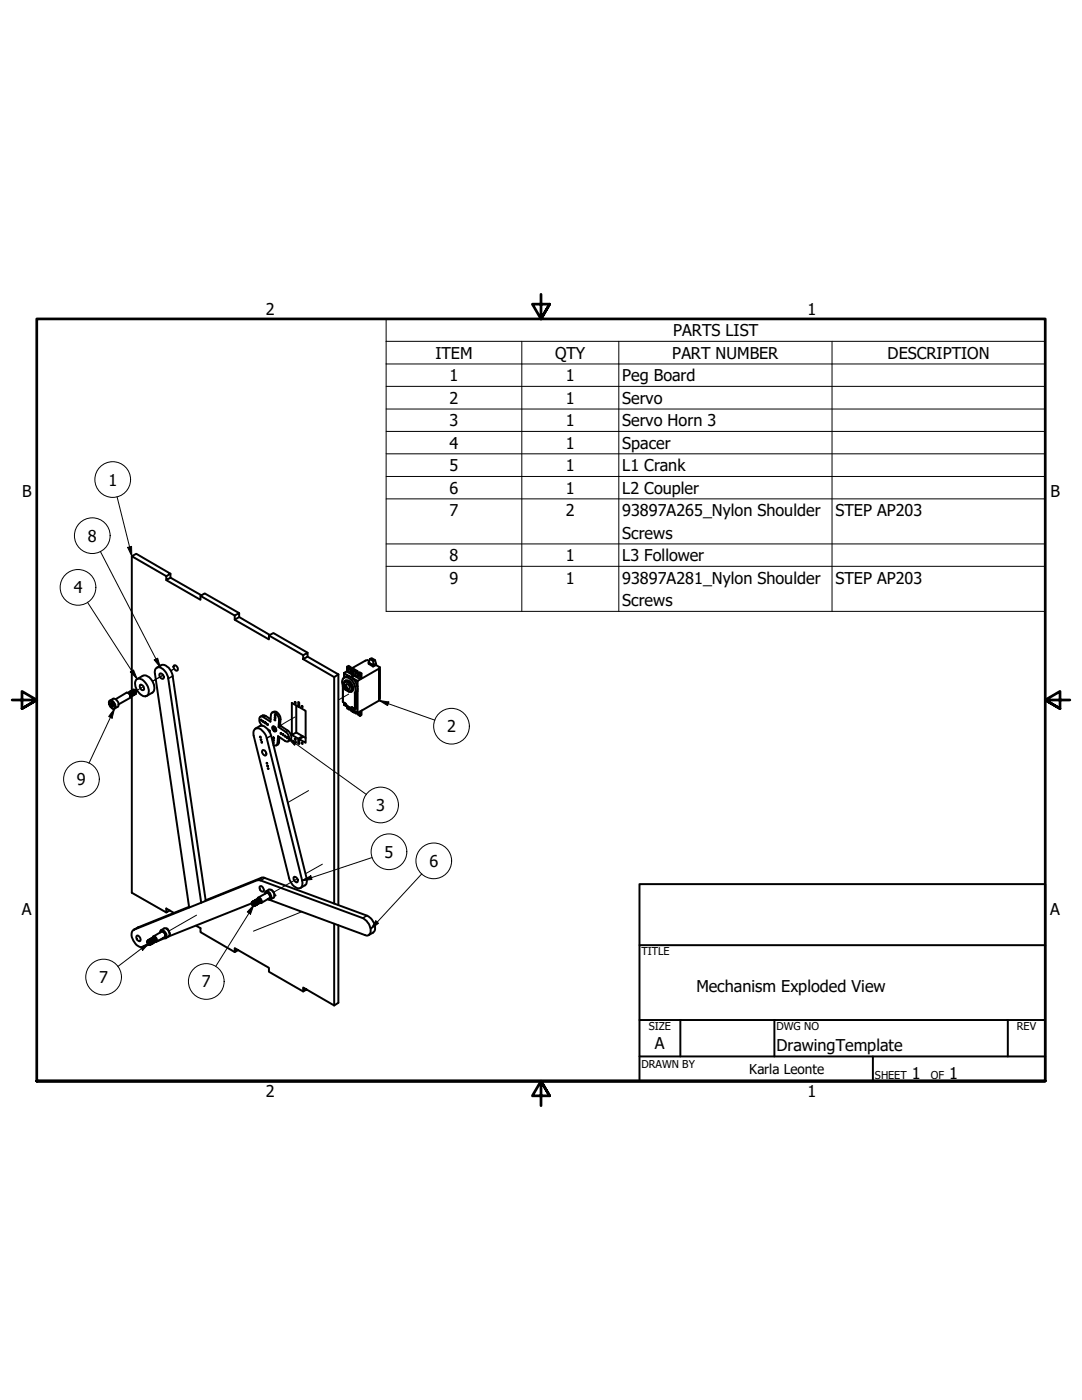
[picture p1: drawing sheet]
<svg xmlns="http://www.w3.org/2000/svg" width="216mm" height="279mm" viewBox="0 0 216 279" stroke-linecap="round" stroke-linejoin="round" font-family="sans-serif">
<!-- layer: Tweak Trail (ANSI) -->
<path d="M28.7 137l-1.6 .9M32.5 134.7l-2.1 1.3M34.7 133.5l-.6 .4 .4-.2M69.6 138.5l-2.1 1.2M58.9 143.1l-2.9 1.7M61.6 157.8l-4.2 2.4M59.3 175.4l-4.7 2.7M64.3 172.5l-3.4 1.9M39.2 182.6l-5.5 3.2M60.2 181.9l-9.6 3.9" fill="none" stroke="#000" stroke-width=".2"/>
<!-- layer: Visible (ANSI) -->
<g fill="none" stroke="#000" stroke-width=".39">
<path d="M26.3 111l.9-.5 6.8 4-.8 .5zM26.3 111v26.8M33.2 115v.8l.8-.5 6.2 3.5M33.2 115.8l6.8 3.9v-.8l.8-.5 6.9 4M34 114.5v.8M40 118.9l6.8 3.9 .9-.4v.7M21.8 139.9a.95 .95 0 0 1 1 .5 .95 .95 0 0 1 0 1 1.08 1.08 0 0 1-1-1.5zM21.9 139.8l.7-.3a1.07 1.07 0 0 1 .9 1.6l-.6 .3M23.1 139.6l2.2-1.4a.77 .77 0 0 1 .6 1.1l-2.3 1.3M25.6 138.3l.4 .4v.3M25.7 138.3a.37 .37 0 0 1 .4 .1 .37 .37 0 0 1 0 .5M25.7 138.3a.45 .45 0 0 1 .6-.1 .45 .45 0 0 1 .1 .6l-.1 .1v39.3l6.9 3.9"/>
<path d="M25.7 138.3a.38 .38 0 0 1 .5 .1 .38 .38 0 0 1-.1 .6l-.1-.1M25.8 138.1a.52 .52 0 0 1 .5 .2 .52 .52 0 0 1 0 .6M25.9 138.1a.47 .47 0 0 1 .6 .1 .47 .47 0 0 1-.1 .6M26 138a.5 .5 0 0 1 .5 .2 .5 .5 0 0 1 0 .6M26.1 138a.47 .47 0 0 1 .5 .1 .47 .47 0 0 1 0 .6M26.1 138.9l.1-.1-.2 .1M26.1 138.3l.2 .3M26.1 137.9a.52 .52 0 0 1 .5 .2 .52 .52 0 0 1 0 .6M26.1 138.9h-.1M26.2 138.8l-.1 .1M26.2 137.9a.48 .48 0 0 1 .5 .1 .48 .48 0 0 1 0 .6M26.3 138.2l.1 .3"/>
<path d="M26.3 137.8h.1M26.3 137.8a.52 .52 0 0 1 .5 .3 .52 .52 0 0 1 0 .5M26.3 137.8a.47 .47 0 0 1 .6 .2 .47 .47 0 0 1 0 .6M26.4 137.8a.51 .51 0 0 1 .5 .7M26.4 138.2l.2 .2M26.5 137.7l.2-.1 .3 .2-.5-.1M26.5 138.1l.2 .2M26.7 138l.2 .3M26.8 137.7l.3 .5M26.8 137.9l.2 .3M26.9 137.7l.2 .4zM26.9 137.8l.1 .1"/>
<path d="M27 137.8l.1 .4-.1 .2M27.2 135.6a1.44 1.44 0 0 1 1.9 .8 1.86 1.86 0 0 1 .2 2.5 1.82 1.82 0 0 1-2.1-1.5l-.3-1zM27.4 135.5l1.1-.6a1.99 1.99 0 0 1 2.2 1.8v1.2l-.3 .3-1.1 .7M28 136.7a.63 .63 0 0 1 .6 .3 .63 .63 0 0 1 0 .7 .78 .78 0 0 1-.6-1zM31.3 133.3l.8-.5a1.82 1.82 0 0 1 2.2 1.4l6.7 45.5M31.9 134.4a.69 .69 0 0 1 .7 .4 .69 .69 0 0 1-.1 .7 .69 .69 0 0 1-.6-.4 .69 .69 0 0 1 0-.7zM34.8 132.8a.66 .66 0 0 1 .6 .3 .66 .66 0 0 1-.1 .8 .75 .75 0 0 1-.5-1.1zM46.8 122.8v.9l.9-.6 6.2 3.6M46.8 123.7l6.9 3.9v-.8l.8-.5 6.9 4M53.7 126.8l6.8 4M60.5 130.8l.9-.5v.8l-.9 .4zM60.5 131.5l6.2 3.6 .8-.5"/>
<path d="M61.4 131.1l6.1 3.5M66.7 135.1v45.2M67.5 134.6v46M68.4 136.9a1.32 1.32 0 0 1 .9-2 2.51 2.51 0 0 1 1.9 3.2v3.2l-.3 .2-.1-.1M68.4 136.9v3.2l.5 .3M68.4 136.9h.1M68.6 136.9a.51 .51 0 0 1 .6 .2 .51 .51 0 0 1-.1 .6l-.4-.2zM68.6 136.8a.75 .75 0 0 1 .4-1 .75 .75 0 0 1 1 .4 1.35 1.35 0 0 1 .2 1.8 .78 .78 0 0 1-1-.3M68.6 136.8a.54 .54 0 0 1 .2-.7 .54 .54 0 0 1 .8 .2 1.21 1.21 0 0 1 .3 1.6l-.3 .1-.4-.3M68.6 134.3v.9M68.7 136.8l.4-.2a.63 .63 0 0 1 .6 .9l-.5 .2M68.8 136.1a1.19 1.19 0 0 1 1.2 .6 1.19 1.19 0 0 1-.1 1.2"/>
<path d="M68.9 137.1l.1 .3-.2-.1zM69.2 134l-.6 .3v.1M69.2 133.1l.4-.2 .4 .3M69.7 133.5a.43 .43 0 0 0-.1 .5 .43 .43 0 0 0 .5 .2l-.1-.6 .5 .2M69.7 133.5v-.2l-.5-.2v.9l1.1 .6M69.7 133.3l.3-.1v.2l-.3 .1M69.9 133.4v.2l.2 .4M70 133.6l.4-.2 1 .6-.3 .1M70.3 134.1v.7h.3M70.4 134.2v.7M70.5 133.8l.1 .1-.2 .3-.1-.1zM71.1 134.3a.43 .43 0 0 0-.1 .5 .43 .43 0 0 0 .5 .2l-.1-.7 .4 .3v.9"/>
<path d="M71.1 134.3v-.2l-.5-.2v.9M71.2 138.1l-.4 .2M71.3 134.1v.5l.2 .2M71.4 134v.1l-.3 .2M71.4 134.3l.3-.2 .4 .3-.3 .2M72.1 134.4v.9l-.3 .2-1.2-.7M73.7 131.9l-.4-.2-.4 .1-3 1.8M73.8 131.5l.4-.2 .6 .4-.3 .2zM73.8 131.5l-.2 .7 .8 .6 .6-.3-.2-.8M74.5 131.9l-.1 .9 .6-.3v.2M75 132.7l-.6 .3-.8-.5v-.3l.8 .6v.2M75 132.7l.8 .5"/>
<path d="M75.7 139.8l-4.3 2.5-.1-.1M75.7 133.4l-4.4 2.5M75.8 133.2l-.1 6.6v-6.4M75.8 133.2l-.1 .2M21.7 140.3a.46 .46 0 0 1 .4-.5 .46 .46 0 0 1 .5 .2 .83 .83 0 0 1 .1 1.5l-.3-.1M22.4 140.3h-.2l.2 .1M22.4 140.4l.2 .4-.1 .2-.2-.1M22.4 140.4l-.3 .2M22.6 140.8a.28 .28 0 0 1-.4 0 .28 .28 0 0 1 0-.4l.1 .5M22.6 140.7l-.3 .2M50.9 145.5l.4-.2a2.4 2.4 0 0 1 1.9 2l7.1 28.8a.86 .86 0 0 1-.3 1.1 .86 .86 0 0 1-1.1-.2l-.5-.4-.7-1.3-7.1-28.5v-.9zM51 145.4a1.81 1.81 0 0 1 1.5-.5 2.94 2.94 0 0 1 1.6 1.9l7.1 28.5-.1 1.1-1.1 .8"/>
<path d="M51.9 147l.1 .2zM51.9 143l.8-.3 1.3 .8M52 147.6l.1 .1zM52.1 143.6l.1 .3-.1-.1zM52.1 148.1l.1 .1zM52.4 149.7a.63 .63 0 0 1 .7 .4 .63 .63 0 0 1-.2 .7 .78 .78 0 0 1-.5-1.1zM52.5 143.9l.1 .1v.2zM52.8 144.2h.2l.1 .2zM53.2 152.3l.1 .1zM53.3 144.5l.2 .2zM53.3 152.8l.1 .2zM53.4 153.3l.2 .2z"/>
<path d="M53.5 145.6l.4 .2-.1 .3M54.3 142.2a1.19 1.19 0 0 1 1.3 .2 1.19 1.19 0 0 1 .4 1.2l-.1 1.4-.3 .1 .1-1.3a1.36 1.36 0 0 0-1.4-1.6l-.2 .4-.1 1.4-1.4-.9a.56 .56 0 0 0-.8 0 .56 .56 0 0 0-.1 .8l.6 1M54.4 145a.64 .64 0 0 1 .6 .9 .64 .64 0 0 1-.6-.9zM54.5 147.7h.1v.2zM54.5 148.1l.1 .2-.1-.1M54.5 145v.3l.2 .3 .4 .3M54.5 147.2l.2 .2-.2-.1zM54.7 143.6h.2v.2zM54.8 143.1h.1l.1 .2zM54.8 142.6l.2 .1v.2zM54.9 145.2h-.2v.2l.2 .2 .2-.1M55 145.3v.1"/>
<path d="M55.6 145.1l1.4 .9a1.27 1.27 0 0 1 .4 2l-.5-.1-1.4-1-.2 1.6a.44 .44 0 0 1-.3 .3 .44 .44 0 0 1-.5-.1M55.7 147.1l-.1 1.2-.5 .4M55.9 144.6l.2 .4M55.9 144.8l1.5 1a1.42 1.42 0 0 1 .5 1.9l-.4 .3M56 146.3h.2v.2zM56.4 146.5l.2 .3zM56.8 146.9h.2v.2zM57.2 147.1l.2 .1-.1 .2zM58.2 146.7l1.3 .7M58.8 140.1l.2 .2zM58.8 147.4l.2 .2v.1zM59.1 140.8v5.4"/>
<path d="M59.5 141l-1.3-.7v6.4l.9-.5 1.3 .7M59.7 140.9l-.2 .1v-.9l.2 .1v.9l1.3 .8v6.3l-1.3-.7M60.2 140.9l.2 .2zM60.2 148.2h.1v.3zM60.4 147.1v-.2l-.9 .5v1l.2-.1M61 147.3l-.5-.3-.8 .5v1l-.2-.1M68.4 140.1h.1M68.6 140.2v.5l2.8 1.6-.3 .1-.5-.2M68.9 140.4a1.43 1.43 0 0 0 1.4 .8M68.9 140.4h.1M69.2 141v.4l.5 .2M69.6 141.2l.1 .2"/>
<path d="M69.8 141.4l-.1 .2 .3-.1M70.1 141.6l-.1 .2 .5 .3M70.1 141.6h-.1M70.2 141.1l.6 .4M70.3 142l.3 .2zM70.3 141.6v.4M70.4 141.7v.3M70.6 141.8v.4M71 142l.1 .2M71.1 142.2v.2M71.2 142.2h-.1M71.4 142.4h.1"/>
<path d="M71.5 142.2l-.1 .2M71.8 142v.9l-.4-.3v-.2M72.1 141.8v.9l-.3 .2M41 179.7l11.2-4.5 .4-.1 20.6 7.6a2.82 2.82 0 0 1 1.5 3.1l-.3 .3-.8 .5M50.3 180a.52 .52 0 0 1 .5 .2 .52 .52 0 0 1 .1 .6M50.3 180l-.1 .2M50.3 180a.46 .46 0 0 1 .6 .2 .46 .46 0 0 1-.1 .6M50.3 180l-.1 .3-16.7 6.7M50.4 179.9a.48 .48 0 0 1 .6 .2 .48 .48 0 0 1 0 .6M50.5 179.9a.52 .52 0 0 1 .5 .2 .52 .52 0 0 1 0 .6M50.6 179.9a.47 .47 0 0 1 .5 .1 .47 .47 0 0 1 0 .6M50.6 179.8a.5 .5 0 0 1 .5 .2 .5 .5 0 0 1 .1 .6"/>
<path d="M50.7 179.8a.47 .47 0 0 1 .6 .1 .47 .47 0 0 1 0 .6M50.8 179.7a.52 .52 0 0 1 .5 .3 .52 .52 0 0 1 0 .5M50.9 179.7a.48 .48 0 0 1 .5 .2 .48 .48 0 0 1 0 .5M50.9 179.6a.52 .52 0 0 1 .5 .3 .52 .52 0 0 1 .1 .5M51 179.6a.48 .48 0 0 1 .5 .2 .48 .48 0 0 1 .1 .5M51.1 179.6a.5 .5 0 0 1 .6 .5M51.1 180l.2 .2M51.2 179.9l.2 .2M51.3 179.5a.44 .44 0 0 1 .4 .6M51.4 179.5l.1-.3a.67 .67 0 0 1 .6 .3 .67 .67 0 0 1 0 .7h-.4M51.4 179.8l.2 .3M51.5 179.6l.2 .4"/>
<path d="M51.5 179.1l1.7-.9a.67 .67 0 0 1 .6 1l-1.7 1M51.5 179.7l.2 .3M51.6 179.4l-.2 .1 .1-.3a.61 .61 0 0 1 .6 .4 .61 .61 0 0 1-.1 .6l-.3-.1M51.9 176.9a.66 .66 0 0 1 .6 .4 .66 .66 0 0 1-.1 .7 .78 .78 0 0 1-.5-1.1zM52.9 178.4a.52 .52 0 0 1 .5-.6 .52 .52 0 0 1 .5 .5l.3 .7-.1 .4-.3 .1-.3-.1M53 177.9l.7-.4a1.11 1.11 0 0 1 .9 1.6l-.6 .4M53.4 179.4l19.4 7.2a.89 .89 0 0 0 1-.2 .89 .89 0 0 0 .2-1 3.3 3.3 0 0 0-1.6-2.2l-20.4-7.5h-.6l-24.7 9.8a1.53 1.53 0 0 0-.1 2.2 1.88 1.88 0 0 0 1.9 1.3l1.2-.5M53.5 178.2l.3 .4 .1 .4M54.1 177.6l.5 .5 .2 .6M58.6 175.1a.61 .61 0 0 1 .7 .1 .61 .61 0 0 1 .1 .8 .6 .6 0 0 1-.6-.1 .6 .6 0 0 1-.2-.6zM27.3 186.8a.63 .63 0 0 1 .6 .3 .63 .63 0 0 1-.1 .7 .78 .78 0 0 1-.5-1zM29.3 188a.25 .25 0 0 1 .3-.3 .25 .25 0 0 1 .2 .3l.2 .5"/>
<path d="M29.4 187.8a.44 .44 0 0 1 .6 .1 .44 .44 0 0 1-.1 .6M29.4 187.9l.4 .4a.3 .3 0 0 1-.4 0 .3 .3 0 0 1 0-.4zM29.5 187.7a.5 .5 0 0 1 .5 .2 .5 .5 0 0 1 0 .5M29.5 188.4l.3 .1v-.3v.3M29.6 187.6h.2l.3 .2a.28 .28 0 0 1 .2 .3 .28 .28 0 0 1-.2 .3M29.6 187.6a.52 .52 0 0 1 .6 .2 .52 .52 0 0 1 0 .6M29.6 188.5h.2M29.7 187.6a.46 .46 0 0 1 .6 .1 .46 .46 0 0 1-.1 .6M29.7 187.9l.3 .3M29.8 187.5a.52 .52 0 0 1 .5 .2 .52 .52 0 0 1 0 .6M29.8 188.2v.2M29.9 187.5a.48 .48 0 0 1 .5 .2 .48 .48 0 0 1 0 .5"/>
<path d="M29.9 187.5a.54 .54 0 0 1 .6 .7M29.9 187.8l.2 .3M30 188.5h-.2M30 188.5h-.1M30 187.4a.46 .46 0 0 1 .6 .2 .46 .46 0 0 1-.1 .5l.5-.1M30.1 187.4a.56 .56 0 0 1 .5 .7M30.1 187.7l.1 .3M30.2 187.3h.2M30.2 187.6l.2 .3M30.4 187.3h-.2M30.4 187.3l.3 .3v.4M30.4 187.6l.1 .2"/>
<path d="M30.5 187.3v-.3a.55 .55 0 0 1 .7 .3 .55 .55 0 0 1-.1 .6l-.3-.1M30.5 187.2v-.2a.55 .55 0 0 1 .6 0 .55 .55 0 0 1 .2 .6l-.1 .4-.3-.1M30.5 187.3l.2 .2-.2-.1M30.5 187.5l.2 .2M30.6 187.4l.2 .4M30.6 186.9l1.6-1a.73 .73 0 0 1 .7 1.1l-1.7 .9M30.6 187.2l-.1 .1M31 187.7l-.2 .1M31.9 186.1l.1-.4a.9 .9 0 0 1 1.2 1.1l-.1 .5-.6-.1M32.1 185.6l.6-.3a1.02 1.02 0 0 1 1 .5 1.02 1.02 0 0 1 0 1.1l-.6 .4M32.5 186l.4 .4 .1 .3M32.8 187.3l-1.3 .5"/>
<path d="M33.2 185.3l.4 .3 .3 .9M33.9 181.7l-.7 .4v-.8l1.5 .9M37.7 181l-10.1 4-1 .6M39.1 184.7l.9 .5v.8l6.8 4M40.2 180.2l-6.6-44.8a2.51 2.51 0 0 0-2.1-2.2l-.2 .1a.94 .94 0 0 0-.4 1.1l6.8 46.7M47.5 189.6l-.7 .4v-.8l6.9 4v.7l6.8 4M50.2 180.3a.3 .3 0 0 1 .5 0 .3 .3 0 0 1-.1 .5l-.1-.1M50.3 180.2l.3 .1v.4l-.3-.1zM50.5 180.1l.2 .2 .1 .3M50.8 180.1l.2 .3M51 180l.1 .3M51.6 180.3h.1"/>
<path d="M51.7 180.1l-.1 .2M51.9 180l-.2 .1M66.7 184.4v16.3M67.5 184.7v15.4l-.8 .6-6.2-3.6v.8l.7-.4"/>
</g>
<!-- layer: Visible Narrow (ANSI) -->
<g fill="none" stroke="#000" stroke-width=".29">
<path d="M34.5 134.9l-.9 .5M68.5 135.5a1.25 1.25 0 0 1 1.9 .6l.3 .7 .2 .9-.1 .6v3.1l-.6-.3h-.5l-1.2-1v-3.2l-.2-.9zM68.6 136.8a.62 .62 0 0 1 .4-.8 .62 .62 0 0 1 .8 .3 1.16 1.16 0 0 1 .2 1.7l-.8-.3M68.6 134.3l1 .5M68.7 135.2a1.55 1.55 0 0 1 1.9 1l.4 1.3-.1 4M68.9 135.9a1.31 1.31 0 0 1 1.5 1.3v.5l-.3 .3M69.6 134.8l-.1 .1-.9-.5v.8M69.6 134.8l.9 .5M70.5 135.3l-.1 .1 .9 .5v1h.1M70.5 135.3l.9 .6v1M71.4 137.9h-.1v4.3l-2.7-1.5v-.5M71.4 136.9v1"/>
<path d="M71.4 137.9v4.4M53 142.9l-.4 .2M54.1 146.8l-.9 .5M55.7 148.1l-.3 .2M56 143.6l-.3 .2M57.4 145.8l-.4 .2M51.5 179.5l.1-.1a.42 .42 0 0 1 .4 .2 .42 .42 0 0 1-.1 .5l-.1-.1M51.6 179.4l.2 .2 .1 .4M52.2 175.2l-.8 .5M52.8 175.2l-.8 .5M53.2 178.2a.75 .75 0 0 1 .7 1M53.4 178.2l.4 .3 .1 .6"/>
<path d="M61.2 175.3l-.9 .5M27.6 185l-.9 .5M30.6 187.2a.37 .37 0 0 1 .5 .1 .37 .37 0 0 1-.1 .5h-.1M30.6 187.2h.2l.2 .3v.2M32.3 185.9a.76 .76 0 0 1 .6 1M32.4 185.9l.4 .3 .2 .6M73.2 182.7l-.8 .5"/>
</g>
<!-- layer: Visible (ANSI) -->
<g fill="#000">
<circle cx="26" cy="139" r=".2"/>
<circle cx="26" cy="138.9" r=".2"/>
<circle cx="26.1" cy="138.9" r=".2"/>
<circle cx="26.5" cy="137.7" r=".2"/>
<circle cx="26.9" cy="138.5" r=".2"/>
<circle cx="68.6" cy="140.7" r=".2"/>
<circle cx="51.5" cy="179.6" r=".2"/>
<circle cx="53.5" cy="178.2" r=".2"/>
<circle cx="54.8" cy="178.7" r=".2"/>
<circle cx="29.5" cy="187.7" r=".2"/>
<circle cx="29.6" cy="187.6" r=".2"/>
<circle cx="29.8" cy="187.5" r=".2"/>
<circle cx="29.9" cy="188.5" r=".2"/>
<circle cx="29.9" cy="187.5" r=".2"/>
<circle cx="30" cy="188.4" r=".2"/>
<circle cx="30.1" cy="187.4" r=".2"/>
<circle cx="30.2" cy="188.4" r=".2"/>
<circle cx="30.2" cy="187.3" r=".2"/>
<circle cx="30.3" cy="188.3" r=".2"/>
<circle cx="30.4" cy="188.2" r=".2"/>
<circle cx="30.5" cy="188.2" r=".2"/>
<circle cx="30.6" cy="187.4" r=".2"/>
<circle cx="33.2" cy="185.3" r=".2"/>
<circle cx="50.2" cy="180.3" r=".2"/>
<circle cx="51.7" cy="180" r=".2"/>
<circle cx="51.7" cy="180.1" r=".2"/>
</g>
<!-- layer: Symbol (ANSI) -->
<g fill="none" stroke="#000" stroke-width=".2">
<path d="M77 68.1v-4.5h131.6v4.5M77 68.1h131.6v4.5M77 68.1v53.9h131.6v-49.4M77 72.6h131.6M77 77.1h131.6M104.1 68.1v53.9M123.5 68.1v53.9M166 68.1v53.9M23.4 99.1l2.9 11.9M77 81.6h131.6M77 86.1h131.6M77 90.6h131.6"/>
<path d="M77 95.1h131.6M77 99.6h131.6M20 110l12 23.2M25.5 109.2l.8-.2v2zM77 108.6h131.6M77 113h131.6M17.5 120.2l9.9 15.3M26 134.1l.6-.4 .8 1.8zM30.8 131.7l.7-.4 .5 1.9zM75.7 139.8l1.9 .3-.3 .7zM75.7 139.8l11.1 3.9M22.9 141.4l-.5 1.9-.7-.3z"/>
<path d="M22.9 141.4l-5.1 10.9M57.4 147.3l1.8 .8-.4 .6zM57.4 147.3l15.7 11.3M60.3 175.8l1.7-1 .3 .7zM74.2 171.1l-13.9 4.7M84.2 174.4l-10.2 11M28 189l1.8-.8-1.3 1.5zM29.8 188.2l-6.3 4.7M50.7 180.6l-.7 1.8-.7-.4zM50.7 180.6l-7.6 12.3M75 183.8l.5 .5-1.5 1.1z"/>
<circle cx="22.5" cy="95.7" r="3.6"/>
<circle cx="15.6" cy="117.2" r="3.6"/>
<circle cx="18.4" cy="106.9" r="3.6"/>
<circle cx="16.3" cy="155.5" r="3.6"/>
<circle cx="90.1" cy="144.9" r="3.6"/>
<circle cx="75.9" cy="160.7" r="3.6"/>
<circle cx="77.6" cy="170" r="3.6"/>
<circle cx="86.6" cy="171.8" r="3.6"/>
<circle cx="20.7" cy="195" r="3.6"/>
<circle cx="41.2" cy="195.9" r="3.6"/>
</g>
<!-- layer: Border (ANSI) -->
<path d="M108 58.7v4.9l-1.8-2.9h3.5l-1.7 2.9 1.7-2.9M2.4 139.7h4.9l-2.9-1.7v3.4l2.9-1.7-2.9 1.7M213.5 139.7h-4.9l2.9-1.7v3.4l-2.9-1.7 2.9 1.7M7.3 215.7v-152.1h201.3v152.1h-201.3h201.3M109.7 218.7l-1.7-3 1.7 3h-3.5l1.8-3v5" fill="none" stroke="#000" stroke-width=".54"/>
<!-- layer: Title (ANSI) -->
<path d="M127.6 176.4h81v39.3h-81zM127.6 188.6h81M127.6 203.6h81M127.6 210.8h81M135.8 203.6v7.2M154.5 203.6v7.2M174.2 210.8v4.9M201.1 203.6v7.2" fill="none" stroke="#000" stroke-width=".39"/>
<!-- layer: Symbol (ANSI) -->
<path d="M25.5 109.2l.8-.2v2zM26 134.1l.6-.4 .8 1.8zM30.8 131.7l.7-.4 .5 1.9zM22.9 141.4l-.5 1.9-.7-.3zM57.4 147.3l1.8 .8-.4 .6zM75.7 139.8l1.9 .3-.3 .7zM60.3 175.8l1.7-1 .3 .7zM28 189l1.8-.8-1.3 1.5zM50.7 180.6l-.7 1.8-.7-.4zM75 183.8l.5 .5-1.5 1.1z" fill="#000"/>
<g font-size="3.2">
<text x="53" y="62.9">2</text>
<text x="161.1" y="62.9">1</text>
<text x="86.9" y="71.6">ITEM</text>
<text x="110.8" y="71.6">QTY</text>
<text x="134.1" y="71.6">PART NUMBER</text>
<text x="134.3" y="67.1">PARTS LIST</text>
<text x="177.1" y="71.6">DESCRIPTION</text>
<text x="89.7" y="76.1">1</text>
<text x="112.9" y="76.1">1</text>
<text x="124.2" y="76.1">Peg Board</text>
<text x="89.7" y="80.5">2</text>
<text x="112.9" y="80.5">1</text>
<text x="124.2" y="80.5">Servo</text>
<text x="89.7" y="85.1">3</text>
<text x="89.7" y="89.5">4</text>
<text x="112.9" y="85">1</text>
<text x="112.9" y="89.5">1</text>
<text x="124.2" y="85.1">Servo Horn 3</text>
<text x="124.2" y="89.5">Spacer</text>
<text x="89.7" y="94">5</text>
<text x="112.9" y="94">1</text>
<text x="124.2" y="94.1">L1 Crank</text>
<text x="4.4" y="99.1">B</text>
<text x="21.6" y="96.9">1</text>
<text x="89.7" y="98.5">6</text>
<text x="112.9" y="98.5">1</text>
<text x="124.2" y="98.6">L2 Coupler</text>
<text x="209.6" y="99.1">B</text>
<text x="89.7" y="103">7</text>
<text x="112.9" y="103">2</text>
<text x="124.2" y="103">93897A265_Nylon Shoulder</text>
<text x="124.2" y="107.5">Screws</text>
<text x="166.7" y="103">STEP AP203</text>
<text x="17.5" y="108.1">8</text>
<text x="89.7" y="112">8</text>
<text x="112.9" y="112">1</text>
<text x="124.2" y="112">L3 Follower</text>
<text x="14.7" y="118.4">4</text>
<text x="89.7" y="116.5">9</text>
<text x="112.9" y="116.5">1</text>
<text x="124.2" y="116.5">93897A281_Nylon Shoulder</text>
<text x="166.7" y="116.5">STEP AP203</text>
<text x="124.2" y="121">Screws</text>
<text x="89.2" y="146.1">2</text>
<text x="15.3" y="156.7">9</text>
<text x="75.1" y="161.9">3</text>
<text x="76.7" y="171.2">5</text>
<text x="85.7" y="173">6</text>
<text x="4.4" y="182.6">A</text>
<text x="209.5" y="182.6">A</text>
<text x="19.8" y="196.2">7</text>
<text x="40.3" y="197">7</text>
<text x="139" y="198">Mechanism Exploded View</text>
<text x="130.7" y="209.4">A</text>
<text x="154.9" y="209.8">DrawingTemplate</text>
<text x="181.9" y="215.3">1</text>
<text x="189.4" y="215.3">1</text>
<text x="53" y="218.9">2</text>
<text x="161.1" y="218.9">1</text>
</g>
<text font-size="2.7" x="149.5" y="214.4">Karla Leonte</text>
<g font-size="2.2">
<text x="128" y="190.6">TITLE</text>
<text x="129.5" y="205.6">SIZE</text>
<text x="154.9" y="205.6">DWG NO</text>
<text x="202.9" y="205.5">REV</text>
<text x="128" y="213.1">DRAWN BY</text>
<text x="174.6" y="215.3">SHEET</text>
<text x="185.7" y="215.3">OF</text>
</g>
</svg>
